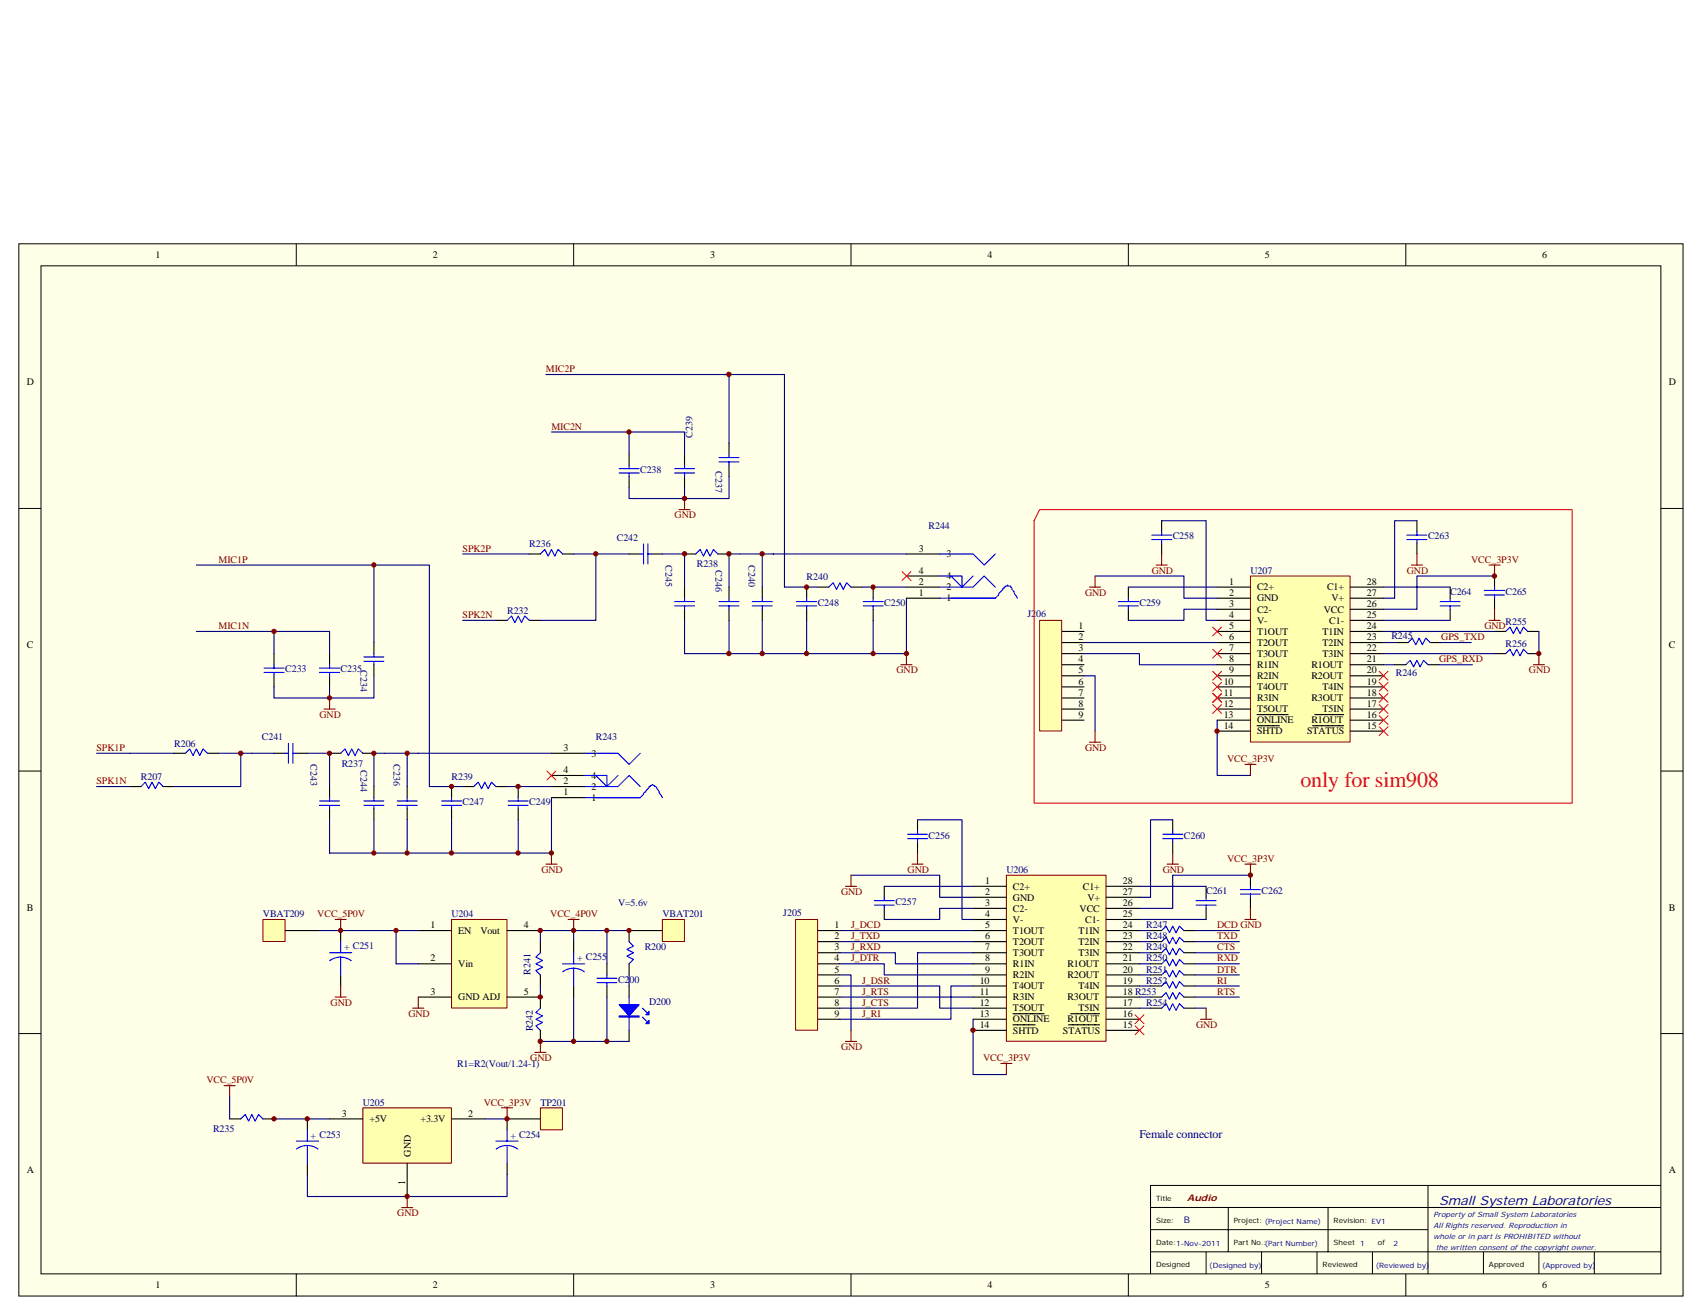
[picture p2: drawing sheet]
<svg xmlns="http://www.w3.org/2000/svg" width="279mm" height="216mm" viewBox="0 0 279 216" stroke-linecap="round" stroke-linejoin="round" font-family="sans-serif">
<path d="M3.1 40h273.2v172.8h-273.2z" fill="#ffffe8"/>
<g fill="none" stroke="#000" stroke-width=".16">
<path d="M3.1 40h273.2v172.8h-273.2zM6.7 43.6h265.9v165.5h-265.9zM48.6 40v3.6M94.2 40v3.6M139.7 40v3.6M185.2 40v3.6M230.8 40v3.6M3.1 83.5h3.6M272.7 83.5h3.6M3.1 126.6h3.6M272.7 126.6h3.6M3.1 169.7h3.6"/>
<path d="M272.7 169.7h3.6M201.6 198.3v7.2M218 198.3v7.2M234.4 194.6v14.6M272.7 198.2h-83.8v11M272.7 194.6h-83.8v10.9h83.8M48.6 209.2v3.6M94.2 209.2v3.6M139.7 209.2v3.6M185.2 209.2v3.6M188.9 201.9h45.5M198 205.5v3.7"/>
<path d="M207.1 205.5v3.7M216.2 205.5v3.7M225.3 205.5v3.7M230.8 209.2v3.6M243.5 205.5v3.7M252.6 205.5v3.7M261.7 205.5v3.7"/>
</g>
<g fill="none" stroke="#00f" stroke-width=".18">
<path d="M43.3 110.4h3.3M43.3 109.7h3.3M45 109.1v.6M45 110.4v.6M52.5 110.4h3.2M52.5 109.7h3.2M54.1 109.1v.6M54.1 110.4v.6M59.7 108.6h3.3M59.7 107.9h3.3M61.4 107.3v.6M61.4 108.6v.5"/>
<path d="M30.4 123.7l.8-.7 .5 1.1 .5-1.1 .6 1.1 .5-1.1 .8 .7M46.8 123.7h.5M47.3 122v3.3M48.1 123.7h.5M48.1 122v3.3M52.5 132.2h3.2M52.5 131.5h3.2M54.1 131v.5M54.1 132.2v.6M55.9 123.7l.7-.7 .6 1.1 .5-1.1 .6 1.1 .5-1.1 .8 .7M59.7 132.2h3.3M59.7 131.5h3.3"/>
<path d="M61.4 131v.5M61.4 132.2v.6M65.2 132.2h3.3M65.2 131.5h3.3M66.8 131v.5M66.8 132.2v.6M72.5 132.2h3.3M72.5 131.5h3.3M74.1 131v.5M74.1 132.2v.6M77.8 129.1l.7-.7 .6 1.1 .5-1.1 .5 1.1 .6-1.1 .7 .7M83.4 132.2h3.3"/>
<path d="M83.4 131.5h3.3M85.1 131v.5M85.1 132.2v.6M96 131h9.1h-7.3M96 129.1h5.5l1.8-1.8 1.8 1.8M96 123.7h5.5l1.8 1.8 1.8-1.8M96 127.3h3.6v1.8M97.8 127.3l1.8 1.8M101.5 127.3l-1.9 1.8M105.1 131l.5-.6v-.2l.4-.2v-.1l.6-.6v-.2h.1v-.1l.4-.2 .7 .5v.2l.4 .4 .5 1.1"/>
</g>
<g fill="none" stroke="#000" stroke-width=".18">
<path d="M45 107.3v1.8M45 111v1.8M54.1 107.3v1.8M54.1 111v1.8M61.4 105.5v1.8M61.4 109.1v1.9M28.6 123.7h1.8M34.1 123.7h1.8M45 123.7h1.8M48.6 123.7h1.9M54.1 123.7h1.8M54.1 129.1v1.9"/>
<path d="M54.1 132.8v1.8M59.6 123.7h1.8M61.4 129.1v1.9M61.4 132.8v1.8M66.8 129.1v1.9M66.8 132.8v1.8M74.1 129.1v1.9M74.1 132.8v1.8M75.9 129.1h1.9M81.4 129.1h1.8M85.1 129.1v1.9M85.1 132.8v1.8"/>
<path d="M90.5 131h5.5M90.5 129.1h5.5M90.5 127.3h5.5M90.5 123.7h5.5"/>
</g>
<path d="M63.2 123.7h3.5M70.5 120v9.1h5.4M83.2 129.1h7.3M52.3 152.8h3.6" fill="none" stroke="#000080" stroke-width=".18"/>
<path d="M55 151h1.8M55.9 151v1.8M87.8 172.8h1.8M88.7 171v1.8" fill="none" stroke="#800000" stroke-width=".18"/>
<path d="M74.1 151h9.1v14.5h-9.1z" fill="#ffffb0"/>
<path d="M74.1 151h9.1v14.5h-9.1z" fill="none" stroke="#800000" stroke-width=".16"/>
<path d="M55.9 152.8v1.8M68.7 158.2h5.4M68.7 152.8h5.4M83.2 152.8h5.5M88.7 154.6v1.8M94.2 154.6v1.8M55.9 160.1v1.8M68.7 163.7h5.4M83.2 163.7h5.5v1.8M88.7 160.1v1.8M88.7 169.2v1.8M94.2 161.9v1.8" fill="none" stroke="#000" stroke-width=".18"/>
<path d="M55.9 152.8h12.8M65 152.8v5.4h3.7M88.7 154.6v-1.8h5.5v1.8M88.7 161.9v1.8M94.2 163.7v7.3h-5.5M50.5 183.7h3.6M66.8 196.4h12.8M79.6 183.7h3.6" fill="none" stroke="#000080" stroke-width=".18"/>
<path d="M55 163.7h1.8M55.9 161.9v1.8M67.8 165.5h1.8M68.7 163.7v1.8M65.9 198.3h1.9M66.8 196.4v1.9" fill="none" stroke="#800000" stroke-width=".18"/>
<path d="M54.1 156.4h3.6M54.1 157.7a2.93 2.93 0 0 1 3.6 0M55.9 154.6v1.8M55.9 157.1v3M88.7 156.4l-.7 .7 1.1 .6-1.1 .5 1.1 .6-1.1 .5 .7 .8M92.4 158.2h3.6M92.4 159.6a2.96 2.96 0 0 1 3.5 0M94.2 156.4v1.8M94.2 159v2.9M88.7 165.5l-.7 .7 1.1 .6-1.1 .5 1.1 .6-1.1 .5 .7 .8" fill="none" stroke="#00f" stroke-width=".18"/>
<path d="M59.6 181.9h14.5v9.1h-14.5z" fill="#ffffb0"/>
<path d="M59.6 181.9h14.5v9.1h-14.5z" fill="none" stroke="#800000" stroke-width=".16"/>
<path d="M50.5 183.7v1.8M50.5 191v1.8M54.1 183.7h5.5M66.8 191v5.4M74.1 183.7h5.5M83.2 183.7v1.8M83.2 191v1.8" fill="none" stroke="#000" stroke-width=".18"/>
<path d="M50.5 192.8v3.6h16.3M83.2 192.8v3.6h-3.6" fill="none" stroke="#000080" stroke-width=".18"/>
<path d="M82.3 181.9h1.9M83.2 181.9v1.8" fill="none" stroke="#800000" stroke-width=".18"/>
<path d="M48.6 187.3h3.7M48.7 188.7a2.93 2.93 0 0 1 3.5 0M50.5 185.5v1.8M50.5 188.1v2.9M81.4 187.3h3.7M83.2 188.1l.8 .1 1 .5M83.2 188.1l-.7 .1-1.1 .5M83.2 185.5v1.8M83.2 188.1v2.9" fill="none" stroke="#00f" stroke-width=".18"/>
<path d="M88.7 181.9h3.6v3.6h-3.6z" fill="#ffffb0"/>
<path d="M88.7 181.9h3.6v3.6h-3.6z" fill="none" stroke="#800000" stroke-width=".16"/>
<path d="M83.2 183.7h5.5" fill="none" stroke="#000" stroke-width=".18"/>
<path d="M108.8 151h3.6v3.6h-3.6z" fill="#ffffb0"/>
<path d="M108.7 151h3.7v3.6h-3.7z" fill="none" stroke="#800000" stroke-width=".16"/>
<path d="M103.3 152.8h5.4M37.7 183.7h1.8M43.2 183.7h1.8" fill="none" stroke="#000" stroke-width=".18"/>
<path d="M39.5 183.7l.8-.7 .5 1.1 .5-1.1 .6 1.1 .5-1.1 .8 .7" fill="none" stroke="#00f" stroke-width=".18"/>
<path d="M66.7 123.7h23.8M90.5 131v5.4M45 183.7h5.5" fill="none" stroke="#000080" stroke-width=".18"/>
<path d="M89.6 141.9h1.8M90.5 140.1v1.8M93.3 151h1.8M94.2 151v1.8" fill="none" stroke="#800000" stroke-width=".18"/>
<path d="M89.8 126.6l1.4 1.5M91.2 126.6l-1.4 1.5" fill="none" stroke="#f00" stroke-width=".16"/>
<path d="M165.2 143.7h16.4v27.3h-16.4z" fill="#ffffb0"/>
<path d="M165.2 143.7h16.4v27.3h-16.4z" fill="none" stroke="#800000" stroke-width=".16"/>
<g fill="none" stroke="#000" stroke-width=".18">
<path d="M150.6 134.6v1.8M150.6 138.2v1.9M134.2 156.4h3.7M134.2 154.6h3.7M134.2 152.8h3.7M134.2 158.2h3.7M145.2 145.5v1.8M145.2 149.1v1.9M159.7 145.5h5.5M159.7 156.4h5.5M159.7 151h5.5M159.7 149.1h5.5"/>
<path d="M159.7 154.6h5.5M159.7 152.8h5.5M159.7 147.3h5.5M159.7 158.2h5.5M181.6 145.5h5.4M181.6 156.4h5.4M181.6 151h5.4M181.6 149.1h5.4M181.6 154.6h5.4M181.6 152.8h5.4M181.6 147.3h5.4M181.6 158.2h5.4"/>
<path d="M134.2 165.5h3.7M134.2 163.7h3.7M134.2 161.9h3.7M134.2 160.1h3.7M134.2 167.3h3.7M159.7 165.5h5.5M159.7 163.7h5.5M159.7 161.9h5.5M159.7 160.1h5.5M159.7 167.3h5.5M159.7 169.2h5.5M166.3 166.4h5.1"/>
<path d="M166.3 168.3h3.6M175.4 168.3h5.1M175.8 166.4h4.7M181.6 165.5h5.4M181.6 163.7h5.4M181.6 161.9h5.4M181.6 160.1h5.4M181.6 167.3h5.4M181.6 169.2h5.4"/>
</g>
<path d="M149 137h3.3M149 137.7h3.3M150.6 136.4v.6M150.6 137.7v.5M143.5 147.9h3.3M143.5 148.6h3.3M145.2 147.3v.6M145.2 148.6v.5" fill="none" stroke="#00f" stroke-width=".18"/>
<path d="M139.7 143.7h14.6v3.6h5.4M145.2 145.5h14.5M159.7 149.1h-5.4v1.9h-9.1" fill="none" stroke="#000080" stroke-width=".18"/>
<path d="M138.8 145.5h1.8M139.7 143.7v1.8M191.6 141.9h1.8M192.5 140.1v1.8" fill="none" stroke="#800000" stroke-width=".18"/>
<path d="M130.6 151h3.6v18.1h-3.6z" fill="#ffffb0"/>
<path d="M130.6 151h3.6v18.1h-3.6z" fill="none" stroke="#800000" stroke-width=".16"/>
<g fill="none" stroke="#000080" stroke-width=".18">
<path d="M150.6 134.6h7.3v16.4h1.8M192.5 134.6h-3.6v12.7h-1.9M137.9 156.4h9.1v1.8h12.7M137.9 158.2h7.3v1.9h14.5M137.9 152.8h21.8M137.9 154.6h21.8M159.7 156.4h-9.1v9.1h-12.7M187 152.8h1.9M187 154.6h1.9M187 156.4h1.9M187 151h11M187 145.5h11"/>
<path d="M187 158.2h1.9M196.2 152.8h7.3M196.2 154.6h7.3M205.3 143.7h-12.8v5.4h-5.5M137.9 160.1h1.8v9.1M137.9 161.9h16.4v3.6h5.4M159.7 167.3v9.1h5.5M187 165.5h1.9M187 160.1h1.9M187 161.9h1.9M187 163.7h1.9M196.2 165.5h1.8"/>
</g>
<path d="M149.7 141.9h1.8M150.6 140.1v1.8M204.4 141.9h1.8M204.4 151h1.8M205.3 141.9v1.8M205.3 149.1v1.9M138.8 171h1.8M139.7 169.2v1.8M164.3 174.6h1.8M165.2 174.6v1.8" fill="none" stroke="#800000" stroke-width=".18"/>
<path d="M186.3 166.6l1.5 1.5M186.3 168.4l1.5 1.5M187.8 166.6l-1.5 1.5M187.8 168.4l-1.5 1.5" fill="none" stroke="#f00" stroke-width=".16"/>
<g fill="none" stroke="#000" stroke-width=".18">
<path d="M192.5 134.6v1.8M192.5 138.2v1.9M188.9 152.8h1.8M188.9 154.6h1.8M188.9 156.4h1.8M188.9 158.2h1.8M194.4 152.8h1.8M194.4 154.6h1.8M194.4 156.4h1.8M194.4 158.2h1.8M198 145.5v1.8M198 149.1v1.9"/>
<path d="M205.3 143.7v1.8M205.3 147.3v1.8M188.9 160.1h1.8M188.9 161.9h1.8M188.9 163.7h1.8M188.9 165.5h1.8M194.4 160.1h1.8M194.4 161.9h1.8M194.4 163.7h1.8M194.4 165.5h1.8"/>
</g>
<g fill="none" stroke="#00f" stroke-width=".18">
<path d="M190.9 137h3.3M190.9 137.7h3.3M192.5 136.4v.6M192.5 137.7v.5M190.7 152.8l.7-.7 .6 1 .5-1 .6 1 .5-1 .8 .7M190.7 154.6l.7-.7 .6 1.1 .5-1.1 .6 1.1 .5-1.1 .8 .7M190.7 156.4l.7-.7 .6 1.1 .5-1.1 .6 1.1 .5-1.1 .8 .7M190.7 158.2l.7-.7 .6 1.1 .5-1.1 .6 1.1 .5-1.1 .8 .7M196.3 147.9h3.3M196.3 148.6h3.3M198 147.3v.6M198 148.6v.5"/>
<path d="M203.6 146h3.3M203.6 146.8h3.3M205.3 145.5v.5M205.3 146.8v.5M190.7 160.1l.7-.8 .6 1.1 .5-1.1 .6 1.1 .5-1.1 .8 .8M190.7 161.9l.7-.7 .6 1 .5-1 .6 1 .5-1 .8 .7M190.7 163.7l.7-.7 .6 1.1 .5-1.1 .6 1.1 .5-1.1 .8 .7M190.7 165.5l.7-.7 .6 1.1 .5-1.1 .6 1.1 .5-1.1 .8 .7"/>
</g>
<path d="M205.3 94.6h16.3v27.2h-16.3z" fill="#ffffb0"/>
<path d="M205.3 94.6h16.3v27.2h-16.3z" fill="none" stroke="#800000" stroke-width=".16"/>
<g fill="none" stroke="#000" stroke-width=".18">
<path d="M185.2 96.4v1.8M190.7 85.5v1.8M190.7 89.1v1.9M199.8 96.4h5.5M199.8 98.2h5.5M221.7 96.4h5.4M221.7 98.2h5.4M174.3 107.3h3.6M174.3 105.5h3.6M174.3 116.4h3.6M174.3 114.6h3.6M174.3 112.8h3.6"/>
<path d="M174.3 111h3.6M174.3 118.2h3.6M174.3 103.7h3.6M174.3 109.1h3.6M185.2 100v1.9M199.8 107.3h5.5M199.8 101.9h5.5M199.8 100h5.5M199.8 105.5h5.5M199.8 116.4h5.5M199.8 114.6h5.5M199.8 112.8h5.5"/>
<path d="M199.8 111h5.5M199.8 118.2h5.5M199.8 103.7h5.5M199.8 109.1h5.5M206.4 117.3h5.1M206.4 119.1h3.6M215.5 119.1h5.1M215.8 117.3h4.8M221.7 107.3h5.4M221.7 101.9h5.4M221.7 100h5.4M221.7 105.5h5.4"/>
<path d="M221.7 116.4h5.4M221.7 114.6h5.4M221.7 112.8h5.4M221.7 111h5.4M221.7 118.2h5.4M221.7 103.7h5.4M221.7 109.1h5.4M199.8 120h5.5M221.7 120h5.4"/>
</g>
<path d="M183.6 98.8h3.3M183.6 99.5h3.3M185.2 98.2v.6M185.2 99.5v.5M189.1 87.9h3.2M189.1 88.6h3.2M190.7 87.3v.6M190.7 88.6v.5" fill="none" stroke="#00f" stroke-width=".18"/>
<path d="M179.8 94.6h14.6v3.6h5.4M185.2 96.4h14.6M199.8 100h-5.4v1.9h-9.2" fill="none" stroke="#000080" stroke-width=".18"/>
<path d="M178.9 96.4h1.8M179.8 94.6v1.8M231.7 92.8h1.8M232.6 91v1.8" fill="none" stroke="#800000" stroke-width=".18"/>
<path d="M170.7 101.9h3.6v18.1h-3.6z" fill="#ffffb0"/>
<path d="M170.7 101.9h3.6v18.1h-3.6z" fill="none" stroke="#800000" stroke-width=".16"/>
<g fill="none" stroke="#000080" stroke-width=".18">
<path d="M89.6 61.5h39.2v34.9h5.4M90.5 70.9h21.9v3.7M103.3 70.9v3.7M118.7 61.5h1v11.2M119.7 78.2v3.7h-16.4v-1.9M32.2 92.8h38.3v27.2M61.4 92.8v12.7M75.9 91h11M94.2 91h9.1M97.8 91v10.9h-9.1M108.7 91h3.7v5.4M112.4 80v1.9"/>
<path d="M125.1 91v5.4M141.5 96.4h7.3M148.8 98.2v9.1h-5.5M148.8 91h-29.1v5.4M190.7 85.5h7.3v16.4h1.8M227.1 96.4h11M232.6 85.5h-3.7v12.7h-1.8M245.3 94.6h-12.7v5.4h-5.5M32.2 103.7h21.9v3.6M45 103.7v3.6M54.1 112.8v1.8M61.4 111v3.6h-16.4v-1.8"/>
<path d="M75.9 101.9h5.5M112.4 101.9v5.4h30.9M119.7 101.9v5.4M125.1 101.9v5.4M132.4 101.9v5.4M143.3 101.9v5.4M177.9 107.3h9.1v1.8h12.8M177.9 111h1.9v9M177.9 105.5h21.9M199.8 118.2v9.1h5.5M227.1 105.5h2.2M227.1 101.9h11"/>
<path d="M227.1 109.1h1.8M227.1 103.7h18.2M227.1 107.3h18.2M236.2 109.1h5.5M236.6 105.5h4.9M252.6 103.7v3.6M15.9 123.7h12.7M15.9 129.1h5.4M35.9 123.7h3.6M45 123.7h-5.5v5.4h-10.9M50.5 123.7h3.6v5.4M54.1 134.6v5.5h31"/>
<path d="M61.4 134.6v5.5M63.2 123.7h-1.8v5.4M66.8 123.7v5.4M66.8 134.6v5.5M74.1 134.6v5.5M85.1 134.6v5.5M90.5 136.4v3.7h-5.4M94.2 152.8h9.1M99.6 152.8v5.4M196.2 158.2h7.3M196.2 156.4h7.3M94.2 171h9.1"/>
<path d="M99.6 163.7v7.3M103.3 160.1v1.8M137.9 163.7h21.8M159.7 161.9h-3.6v5.4h-18.2M196.2 161.9h7.3M196.2 160.1h7.3M196.2 163.7h7.3M37.7 180.1v3.6"/>
</g>
<g fill="none" stroke="#800000" stroke-width=".18">
<path d="M111.5 83.7h1.8M112.4 81.9v1.8M189.8 92.8h1.8M190.7 91v1.8M244.4 92.8h1.9M245.3 92.8v1.8M53.2 116.4h1.8M54.1 114.6v1.8M147.9 109.1h1.8M148.8 107.3v1.8M244.4 101.9h1.9M245.3 100v1.9"/>
<path d="M251.7 109.1h1.8M252.6 107.3v1.8M178.9 121.9h1.8M179.8 120v1.9M204.4 125.5h1.8M205.3 125.5v1.8M36.8 178.2h1.8M37.7 178.2v1.9M197.1 167.3h1.8M198 165.5v1.8"/>
</g>
<g fill="none" stroke="#f00" stroke-width=".16">
<path d="M148.1 93.9l1.4 1.4M149.5 93.9l-1.4 1.4M199.1 115.7l1.4 1.4M199.1 113.9l1.4 1.4M199.1 112l1.4 1.5M199.1 110.2l1.4 1.5M199.1 106.6l1.4 1.4M199.1 103l1.4 1.4M200.5 115.7l-1.4 1.4M200.5 113.9l-1.4 1.4M200.5 112l-1.4 1.5M200.5 110.2l-1.4 1.5"/>
<path d="M200.5 106.6l-1.4 1.4M200.5 103l-1.4 1.4M226.4 117.5l1.5 1.5M226.4 119.3l1.5 1.5M226.4 110.2l1.5 1.5M226.4 112l1.5 1.5M226.4 113.9l1.5 1.4M226.4 115.7l1.5 1.4M227.9 117.5l-1.5 1.5M227.9 119.3l-1.5 1.5M227.9 110.2l-1.5 1.5M227.9 112l-1.5 1.5"/>
<path d="M227.9 113.9l-1.5 1.4M227.9 115.7l-1.5 1.4"/>
</g>
<g fill="none" stroke="#000" stroke-width=".18">
<path d="M103.3 74.6v1.8M103.3 78.2v1.8M112.4 74.6v1.8M112.4 78.2v1.8M119.7 72.7v1.9M119.7 76.4v1.8M86.9 91h1.8M92.4 91h1.8M103.3 91h1.8M106.9 91h1.8M112.4 91h1.8M112.4 96.4v1.8"/>
<path d="M117.8 91h1.9M119.7 96.4v1.8M125.1 96.4v1.8M132.4 96.4v1.8M134.2 96.4h1.9M139.7 96.4h1.8M143.3 96.4v1.8M148.8 98.2h5.5M148.8 96.4h5.5M148.8 94.6h5.5M148.8 91h5.5M232.6 85.5v1.8"/>
<path d="M232.6 89.1v1.9M238.1 96.4v1.8M245.3 94.6v1.8M245.3 98.2v1.8M81.4 101.9h1.8M86.9 101.9h1.8M112.4 100v1.9M119.7 100v1.9M125.1 100v1.9M132.4 100v1.9M143.3 100v1.9M228.9 109.1h1.9"/>
<path d="M229.3 105.5h1.8M234.4 109.1h1.8M234.8 105.5h1.8M238.1 100v1.9M245.3 103.7h1.9M245.3 107.3h1.9M250.8 103.7h1.8M250.8 107.3h1.8M21.3 129.1h1.8M26.8 129.1h1.8M99.6 158.2v1.9M103.3 152.8v1.8"/>
<path d="M103.3 158.2v1.9M99.6 161.9v1.8M103.3 161.9v1.8M103.3 169.2v1.8"/>
</g>
<g fill="none" stroke="#00f" stroke-width=".18">
<path d="M101.6 77.7h3.3M101.6 76.9h3.3M103.3 76.4v.5M103.3 77.7v.5M110.7 77.7h3.3M110.7 76.9h3.3M112.4 76.4v.5M112.4 77.7v.5M118 75.8h3.3M118 75.1h3.3M119.7 74.6v.5M119.7 75.8v.6"/>
<path d="M88.7 91l.7-.8 .6 1.1 .5-1.1 .6 1.1 .5-1.1 .8 .8M105.1 91h.5M105.6 89.3v3.3M106.4 91h.5M106.4 89.3v3.3M110.7 98.8h3.3M110.7 99.5h3.3M112.4 98.2v.6M112.4 99.5v.5M114.2 91l.7-.8 .6 1.1 .5-1.1 .6 1.1 .5-1.1 .7 .8M118 98.8h3.3M118 99.5h3.3"/>
<path d="M119.7 98.2v.6M119.7 99.5v.5M123.5 98.8h3.3M123.5 99.5h3.3M125.1 98.2v.6M125.1 99.5v.5M130.8 98.8h3.2M130.8 99.5h3.2M132.4 98.2v.6M132.4 99.5v.5M136.1 96.4l.7-.7 .5 1.1 .6-1.1 .5 1.1 .6-1.1 .7 .7M141.7 98.8h3.3"/>
<path d="M141.7 99.5h3.3M143.3 98.2v.6M143.3 99.5v.5M154.3 98.2h9.1h-7.3M154.3 96.4h5.4l1.9-1.8 1.8 1.8M154.3 91h5.4l1.9 1.8 1.8-1.8M154.3 94.6h3.6v1.8M156.1 94.6l1.8 1.8M159.7 94.6l-1.8 1.8M163.4 98.2l1.3-1.4v-.2h.1l.2-.4h.4v-.2l.2 .2h.3l.2 .6 .4 .3 .5 1.1M230.9 87.9h3.3M230.9 88.6h3.3"/>
<path d="M232.6 87.3v.6M232.6 88.6v.5M236.4 98.8h3.3M236.4 99.5h3.3M238.1 98.2v.6M238.1 99.5v.5M243.7 96.9h3.3M243.7 97.7h3.3M245.3 96.4v.5M245.3 97.7v.5M83.2 101.9l.8-.8 .5 1.1 .6-1.1 .5 1.1 .5-1.1 .8 .8M230.8 109.1l.7-.7 .6 1.1 .5-1.1 .5 1.1 .6-1.1 .7 .7"/>
<path d="M231.1 105.5l.8-.7 .5 1.1 .6-1.1 .5 1.1 .5-1.1 .8 .7M247.2 103.7l.7-.7 .5 1 .6-1 .5 1 .6-1 .7 .7M247.2 107.3l.7-.7 .5 1.1 .6-1.1 .5 1.1 .6-1.1 .7 .7M23.1 129.1l.8-.7 .5 1.1 .6-1.1 .5 1.1 .6-1.1 .7 .7M103.3 154.6l.7 .7-1.1 .6 1.1 .5-1.1 .6 1.1 .5-.7 .7M98 160.6h3.3M98 161.3h3.3M99.6 160.1v.5M99.6 161.3v.6M103.3 163.7v5.5M105.5 167l.7 .7M105.5 165.5l.7 .7"/>
</g>
<g fill="#800000" stroke="#800000" stroke-width=".16">
<circle cx="65" cy="152.8" r=".35"/>
<circle cx="90.5" cy="140" r=".35"/>
<circle cx="85.1" cy="140" r=".36"/>
<circle cx="66.8" cy="123.7" r=".36"/>
<circle cx="74.1" cy="140" r=".35"/>
<circle cx="66.8" cy="140" r=".35"/>
<circle cx="61.4" cy="140" r=".35"/>
<circle cx="54.1" cy="114.6" r=".35"/>
<circle cx="85.1" cy="129.1" r=".36"/>
<circle cx="74.1" cy="129.1" r=".35"/>
<circle cx="88.7" cy="152.8" r=".36"/>
<circle cx="88.7" cy="163.7" r=".36"/>
<circle cx="55.9" cy="152.8" r=".35"/>
<circle cx="66.8" cy="196.4" r=".36"/>
<circle cx="50.4" cy="183.7" r=".36"/>
<circle cx="159.7" cy="169.1" r=".36"/>
<circle cx="205.3" cy="143.7" r=".36"/>
<circle cx="199.8" cy="120" r=".36"/>
<circle cx="61.4" cy="123.7" r=".36"/>
<circle cx="54.1" cy="123.7" r=".36"/>
<circle cx="252.6" cy="107.3" r=".35"/>
<circle cx="94.2" cy="171" r=".36"/>
<circle cx="143.3" cy="96.4" r=".36"/>
<circle cx="132.4" cy="96.4" r=".36"/>
<circle cx="119.7" cy="90.9" r=".36"/>
<circle cx="112.4" cy="90.9" r=".36"/>
<circle cx="143.3" cy="107.3" r=".35"/>
<circle cx="125.1" cy="90.9" r=".36"/>
<circle cx="132.4" cy="107.3" r=".35"/>
<circle cx="125.1" cy="107.3" r=".36"/>
<circle cx="119.7" cy="107.3" r=".36"/>
<circle cx="119.7" cy="61.5" r=".36"/>
<circle cx="112.4" cy="81.8" r=".36"/>
<circle cx="148.8" cy="107.3" r=".36"/>
<circle cx="99.6" cy="152.8" r=".35"/>
<circle cx="99.6" cy="171" r=".36"/>
<circle cx="88.7" cy="171" r=".36"/>
<circle cx="97.8" cy="90.9" r=".36"/>
<circle cx="39.5" cy="123.7" r=".36"/>
<circle cx="245.3" cy="94.6" r=".36"/>
<circle cx="61.4" cy="92.7" r=".36"/>
<circle cx="45" cy="103.7" r=".36"/>
<circle cx="103.3" cy="70.9" r=".36"/>
<circle cx="83.2" cy="183.7" r=".36"/>
<circle cx="94.2" cy="152.8" r=".35"/>
<circle cx="45" cy="183.7" r=".36"/>
<circle cx="103.3" cy="152.8" r=".35"/>
</g>
<g fill="#00f" stroke="#00f" stroke-width=".18">
<path d="M101.6 165h3.3l-1.6 1.8z"/>
<path d="M106.6 167.5v.6h-.6z"/>
<path d="M106 166.6l.6-.5v.5z"/>
<path d="M101.6 166.8h3.3v.2h-3.3z" fill-rule="evenodd"/>
</g>
<path d="M170.7 83.7h87.4v48.2h-88.3v-46.4z" fill="none" stroke="#ee0e22" stroke-width=".18"/>
<path d="M43.2 151h3.6v3.6h-3.6z" fill="#ffffb0"/>
<path d="M43.2 151h3.6v3.6h-3.6z" fill="none" stroke="#800000" stroke-width=".16"/>
<path d="M46.8 152.8h5.5" fill="none" stroke="#000" stroke-width=".18"/>
<text font-size="3.6" fill="#ee0e22" x="213.5" y="129.2">only for sim908</text>
<text font-size="2.1" fill="#000080" x="236.2" y="197.8">Small System Laboratories</text>
<text font-size="2" fill="#000080" x="187" y="186.9">Female connector</text>
<g font-size="1.6">
<text x="25.5" y="42.4">1</text>
<text x="71" y="42.4">2</text>
<text x="116.6" y="42.4">3</text>
<text x="162.1" y="42.4">4</text>
<text x="207.6" y="42.4">5</text>
<text x="253.2" y="42.4">6</text>
<text x="4.4" y="63.3">D</text>
<text x="273.9" y="63.3">D</text>
<text x="150.8" y="94.2">4</text>
<text x="150.8" y="90.6">3</text>
<text x="155.4" y="95.1">4</text>
<text x="155.4" y="91.5">3</text>
<text x="150.8" y="97.8">1</text>
<text x="150.8" y="96">2</text>
<text x="155.4" y="98.7">1</text>
<text x="155.4" y="96.9">2</text>
<text x="201.8" y="96">1</text>
<text x="201.8" y="99.7">3</text>
<text x="201.8" y="101.5">4</text>
<text x="201.8" y="97.8">2</text>
<text x="206.4" y="96.9">C2+</text>
<text x="206.4" y="100.6">C2-</text>
<text x="206.4" y="98.7">GND</text>
<text x="217.3" y="100.6">VCC</text>
<text x="217.8" y="96.9">C1+</text>
<text x="218.6" y="98.7">V+</text>
<text x="224.4" y="101.5">25</text>
<text x="224.4" y="97.8">27</text>
<text x="224.4" y="96">28</text>
<text x="224.4" y="99.7">26</text>
<text x="4.4" y="106.4">C</text>
<text x="177" y="103.3">1</text>
<text x="177" y="105.1">2</text>
<text x="177" y="106.9">3</text>
<text x="201.8" y="105.1">6</text>
<text x="201.8" y="103.3">5</text>
<text x="201.8" y="106.9">7</text>
<text x="206.4" y="102.4">V-</text>
<text x="206.4" y="106">T2OUT</text>
<text x="206.4" y="104.2">T1OUT</text>
<text x="206.4" y="107.8">T3OUT</text>
<text x="217.1" y="107.8">T3IN</text>
<text x="217.1" y="106">T2IN</text>
<text x="217.1" y="104.2">T1IN</text>
<text x="218.2" y="102.4">C1-</text>
<text x="224.4" y="106.9">22</text>
<text x="224.4" y="105.1">23</text>
<text x="224.4" y="103.3">24</text>
<text x="273.9" y="106.4">C</text>
<text x="177" y="112.4">6</text>
<text x="177" y="108.8">4</text>
<text x="177" y="110.6">5</text>
<text x="200.9" y="112.4">10</text>
<text x="201.8" y="108.8">8</text>
<text x="201.8" y="110.6">9</text>
<text x="206.4" y="109.7">R1IN</text>
<text x="206.4" y="111.5">R2IN</text>
<text x="206.4" y="113.3">T4OUT</text>
<text x="215.3" y="111.5">R2OUT</text>
<text x="215.3" y="109.7">R1OUT</text>
<text x="217.1" y="113.3">T4IN</text>
<text x="224.4" y="112.4">19</text>
<text x="224.4" y="110.6">20</text>
<text x="224.4" y="108.8">21</text>
<text x="177" y="114.2">7</text>
<text x="177" y="116">8</text>
<text x="177" y="117.9">9</text>
<text x="200.9" y="114.2">11</text>
<text x="200.9" y="116">12</text>
<text x="200.9" y="117.9">13</text>
<text x="200.9" y="119.7">14</text>
<text x="206.4" y="115.1">R3IN</text>
<text x="206.4" y="116.9">T5OUT</text>
<text x="206.4" y="118.8">ONLINE</text>
<text x="215.3" y="115.1">R3OUT</text>
<text x="215.3" y="118.8">R1OUT</text>
<text x="217.1" y="116.9">T5IN</text>
<text x="224.4" y="119.7">15</text>
<text x="224.4" y="116">17</text>
<text x="224.4" y="114.2">18</text>
<text x="224.4" y="117.9">16</text>
<text x="92.5" y="123.3">3</text>
<text x="97.1" y="124.2">3</text>
<text x="206.4" y="120.6">SHTD</text>
<text x="214.6" y="120.6">STATUS</text>
<text x="92.5" y="130.6">1</text>
<text x="92.5" y="128.8">2</text>
<text x="92.5" y="126.9">4</text>
<text x="97.1" y="131.5">1</text>
<text x="97.1" y="129.7">2</text>
<text x="97.1" y="127.8">4</text>
<text x="4.4" y="149.5">B</text>
<text x="161.7" y="145.1">1</text>
<text x="161.7" y="148.8">3</text>
<text x="161.7" y="147">2</text>
<text x="166.3" y="146">C2+</text>
<text x="166.3" y="149.7">C2-</text>
<text x="166.3" y="147.8">GND</text>
<text x="177.2" y="149.7">VCC</text>
<text x="177.8" y="146">C1+</text>
<text x="178.5" y="147.8">V+</text>
<text x="184.3" y="148.8">26</text>
<text x="184.3" y="147">27</text>
<text x="184.3" y="145.1">28</text>
<text x="273.9" y="149.5">B</text>
<text x="70.7" y="152.4">1</text>
<text x="75.2" y="153.3">EN</text>
<text x="78.9" y="153.3">Vout</text>
<text x="86" y="152.4">4</text>
<text x="137" y="152.4">1</text>
<text x="137" y="154.2">2</text>
<text x="161.7" y="150.6">4</text>
<text x="161.7" y="154.2">6</text>
<text x="161.7" y="152.4">5</text>
<text x="166.3" y="151.5">V-</text>
<text x="166.3" y="155.1">T2OUT</text>
<text x="166.3" y="153.3">T1OUT</text>
<text x="177" y="155.1">T2IN</text>
<text x="177" y="153.3">T1IN</text>
<text x="178.1" y="151.5">C1-</text>
<text x="184.3" y="154.2">23</text>
<text x="184.3" y="152.4">24</text>
<text x="184.3" y="150.6">25</text>
<text x="70.7" y="157.9">2</text>
<text x="75.2" y="158.8">Vin</text>
<text x="137" y="161.5">6</text>
<text x="137" y="156">3</text>
<text x="137" y="157.9">4</text>
<text x="137" y="159.7">5</text>
<text x="160.8" y="161.5">10</text>
<text x="161.7" y="156">7</text>
<text x="161.7" y="157.9">8</text>
<text x="161.7" y="159.7">9</text>
<text x="166.3" y="157">T3OUT</text>
<text x="166.3" y="158.8">R1IN</text>
<text x="166.3" y="160.6">R2IN</text>
<text x="175.2" y="160.6">R2OUT</text>
<text x="175.2" y="158.8">R1OUT</text>
<text x="177" y="157">T3IN</text>
<text x="184.3" y="156">22</text>
<text x="184.3" y="161.5">19</text>
<text x="184.3" y="159.7">20</text>
<text x="184.3" y="157.9">21</text>
<text x="70.7" y="163.3">3</text>
<text x="75.2" y="164.2">GND ADJ</text>
<text x="86" y="163.3">5</text>
<text x="137" y="163.3">7</text>
<text x="137" y="165.1">8</text>
<text x="137" y="167">9</text>
<text x="160.8" y="163.3">11</text>
<text x="160.8" y="165.1">12</text>
<text x="160.8" y="167">13</text>
<text x="166.3" y="162.4">T4OUT</text>
<text x="166.3" y="164.2">R3IN</text>
<text x="166.3" y="166.1">T5OUT</text>
<text x="166.3" y="167.9">ONLINE</text>
<text x="175.2" y="164.2">R3OUT</text>
<text x="175.2" y="167.9">R1OUT</text>
<text x="177" y="166.1">T5IN</text>
<text x="177" y="162.4">T4IN</text>
<text x="184.3" y="165.1">17</text>
<text x="184.3" y="163.3">18 R253</text>
<text x="184.3" y="167">16</text>
<text x="160.8" y="168.8">14</text>
<text x="166.3" y="169.7">SHTD</text>
<text x="174.5" y="169.7">STATUS</text>
<text x="184.3" y="168.8">15</text>
<text x="56.1" y="183.3">3</text>
<text x="60.7" y="184.2">+5V</text>
<text x="69" y="184.2">+3.3V</text>
<text x="76.9" y="183.3">2</text>
<text x="67.4" y="189.9" transform="rotate(-90 67.4 189.9)">GND</text>
<text x="4.4" y="192.6">A</text>
<text x="66.5" y="194.6" transform="rotate(-90 66.5 194.6)">1</text>
<text x="273.9" y="192.6">A</text>
<text x="25.5" y="211.5">1</text>
<text x="71" y="211.5">2</text>
<text x="116.6" y="211.5">3</text>
<text x="162.1" y="211.5">4</text>
<text x="207.6" y="211.5">5</text>
<text x="253.2" y="211.5">6</text>
</g>
<g font-size="1.6" fill="#800000">
<text x="89.6" y="61.1">MIC2P</text>
<text x="90.5" y="70.5">MIC2N</text>
<text x="110.7" y="85.1">GND</text>
<text x="35.9" y="92.4">MIC1P</text>
<text x="75.9" y="90.6">SPK2P</text>
<text x="189.1" y="94.2">GND</text>
<text x="230.9" y="94.2">GND</text>
<text x="241.5" y="92.4">VCC_3P3V</text>
<text x="75.9" y="101.5">SPK2N</text>
<text x="178.1" y="97.8">GND</text>
<text x="35.9" y="103.3">MIC1N</text>
<text x="236.6" y="105.1">GPS_TXD</text>
<text x="243.7" y="103.3">GND</text>
<text x="147.2" y="110.6">GND</text>
<text x="236.2" y="108.8">GPS_RXD</text>
<text x="251" y="110.6">GND</text>
<text x="52.5" y="117.9">GND</text>
<text x="15.9" y="123.3">SPK1P</text>
<text x="178.1" y="123.3">GND</text>
<text x="201.4" y="125.1">VCC_3P3V</text>
<text x="15.9" y="128.8">SPK1N</text>
<text x="88.9" y="143.3">GND</text>
<text x="149" y="143.3">GND</text>
<text x="190.9" y="143.3">GND</text>
<text x="201.4" y="141.5">VCC_3P3V</text>
<text x="138.1" y="147">GND</text>
<text x="52.1" y="150.6">VCC_5P0V</text>
<text x="90.3" y="150.6">VCC_4P0V</text>
<text x="139.7" y="154.2">J_TXD</text>
<text x="139.7" y="152.4">J_DCD</text>
<text x="199.8" y="154.2">TXD</text>
<text x="199.8" y="152.4">DCD GND</text>
<text x="139.7" y="156">J_RXD</text>
<text x="139.7" y="157.9">J_DTR</text>
<text x="141.5" y="161.5">J_DSR</text>
<text x="199.8" y="161.5">RI</text>
<text x="199.8" y="156">CTS</text>
<text x="199.8" y="157.9">RXD</text>
<text x="199.8" y="159.7">DTR</text>
<text x="54.3" y="165.1">GND</text>
<text x="67" y="167">GND</text>
<text x="141.5" y="167">J_RI</text>
<text x="141.5" y="163.3">J_RTS</text>
<text x="141.5" y="165.1">J_CTS</text>
<text x="199.8" y="163.3">RTS</text>
<text x="138.1" y="172.4">GND</text>
<text x="196.3" y="168.8">GND</text>
<text x="33.9" y="177.9">VCC_5P0V</text>
<text x="87.1" y="174.2">GND</text>
<text x="161.4" y="174.2">VCC_3P3V</text>
<text x="79.4" y="181.5">VCC_3P3V</text>
<text x="65.2" y="199.7">GND</text>
</g>
<g font-size="1.6" fill="#000080">
<text x="113.7" y="71.8" transform="rotate(-90 113.7 71.8)">C239</text>
<text x="105.1" y="77.7">C238</text>
<text x="117.4" y="77.3" transform="rotate(90 117.4 77.3)">C237</text>
<text x="86.9" y="89.8">R236</text>
<text x="101.3" y="88.8">C242</text>
<text x="152.4" y="86.9">R244</text>
<text x="192.5" y="88.6">C258</text>
<text x="234.4" y="88.6">C263</text>
<text x="109.2" y="92.8" transform="rotate(90 109.2 92.8)">C245</text>
<text x="114.4" y="93.1">R238</text>
<text x="117.4" y="93.7" transform="rotate(90 117.4 93.7)">C246</text>
<text x="122.9" y="92.8" transform="rotate(90 122.9 92.8)">C240</text>
<text x="132.4" y="95.3">R240</text>
<text x="205.3" y="94.2">U207</text>
<text x="83.2" y="100.8">R232</text>
<text x="134.2" y="99.5">C248</text>
<text x="145.2" y="99.5">C250</text>
<text x="168.7" y="101.3">J206</text>
<text x="187" y="99.5">C259</text>
<text x="238.1" y="97.7">C264</text>
<text x="247.2" y="97.7">C265</text>
<text x="228.4" y="104.9">R245</text>
<text x="247.2" y="102.6">R255</text>
<text x="247.2" y="106.2">R256</text>
<text x="46.8" y="110.4">C233</text>
<text x="55.9" y="110.4">C235</text>
<text x="59.2" y="110" transform="rotate(90 59.2 110)">C234</text>
<text x="229.1" y="110.9">R246</text>
<text x="28.6" y="122.6">R206</text>
<text x="43" y="121.5">C241</text>
<text x="50.9" y="125.5" transform="rotate(90 50.9 125.5)">C243</text>
<text x="56.1" y="125.9">R237</text>
<text x="64.6" y="125.5" transform="rotate(90 64.6 125.5)">C236</text>
<text x="97.8" y="121.5">R243</text>
<text x="23.1" y="128">R207</text>
<text x="59.2" y="126.4" transform="rotate(90 59.2 126.4)">C244</text>
<text x="74.1" y="128">R239</text>
<text x="75.9" y="132.2">C247</text>
<text x="86.9" y="132.2">C249</text>
<text x="152.4" y="137.7">C256</text>
<text x="194.4" y="137.7">C260</text>
<text x="165.2" y="143.3">U206</text>
<text x="101.5" y="148.8">V=5.6v</text>
<text x="147" y="148.6">C257</text>
<text x="198" y="146.8">C261</text>
<text x="207.1" y="146.8">C262</text>
<text x="43.2" y="150.6">VBAT209</text>
<text x="74.1" y="150.6">U204</text>
<text x="108.7" y="150.6">VBAT201</text>
<text x="128.6" y="150.4">J205</text>
<text x="188.2" y="152.4">R247</text>
<text x="188.2" y="154.2">R248</text>
<text x="56.5" y="156">+ C251</text>
<text x="87.1" y="160.1" transform="rotate(-90 87.1 160.1)">R241</text>
<text x="94.7" y="157.9">+ C255</text>
<text x="101.5" y="161.3">C200</text>
<text x="105.8" y="156">R200</text>
<text x="188.2" y="156">R249</text>
<text x="188.2" y="157.9">R250</text>
<text x="188.2" y="159.7">R251</text>
<text x="188.2" y="161.5">R252</text>
<text x="106.6" y="165">D200</text>
<text x="188.2" y="165.1">R254</text>
<text x="87.5" y="169.3" transform="rotate(-90 87.5 169.3)">R242</text>
<text x="75" y="175.1">R1=R2(Vout/1.24-1)</text>
<text x="35" y="185.9">R235</text>
<text x="59.6" y="181.5">U205</text>
<text x="88.7" y="181.5">TP201</text>
<text x="51" y="187">+ C253</text>
<text x="83.8" y="187">+ C254</text>
</g>
<text font-size="1.5" fill="#800000" x="194.9" y="197.2">Audio</text>
<text font-size="1.5" fill="#000080" x="194.4" y="200.9">B</text>
<g font-size="1.2">
<text x="189.8" y="197.1">Title</text>
<text x="189.8" y="200.7">Size:</text>
<text x="202.5" y="200.7">Project: (Project Name)</text>
<text x="218.9" y="200.7">Revision: EV1</text>
<text x="189.8" y="204.4">Date:1-Nov-2011</text>
<text x="189.8" y="208">Designed</text>
<text x="202.5" y="204.4">Part No.:(Part Number)</text>
<text x="217.1" y="208">Reviewed</text>
<text x="218.9" y="204.4">Sheet</text>
<text x="226.2" y="204.4">of</text>
<text x="244.4" y="208">Approved</text>
</g>
<g font-size="1.2" fill="#000080">
<text x="235.3" y="199.8">Property of Small System Laboratories</text>
<text x="235.3" y="201.7">All Rights reserved. Reproduction in</text>
<text x="235.3" y="203.5">whole or in part is PROHIBITED without</text>
<text x="198.5" y="208.2">(Designed by)</text>
<text x="223.3" y="204.6">1</text>
<text x="225.8" y="208.2">(Reviewed by)</text>
<text x="228.8" y="204.6">2</text>
<text x="235.7" y="205.3">the written consent of the copyright owner.</text>
<text x="253.2" y="208.2">(Approved by)</text>
</g>
</svg>
